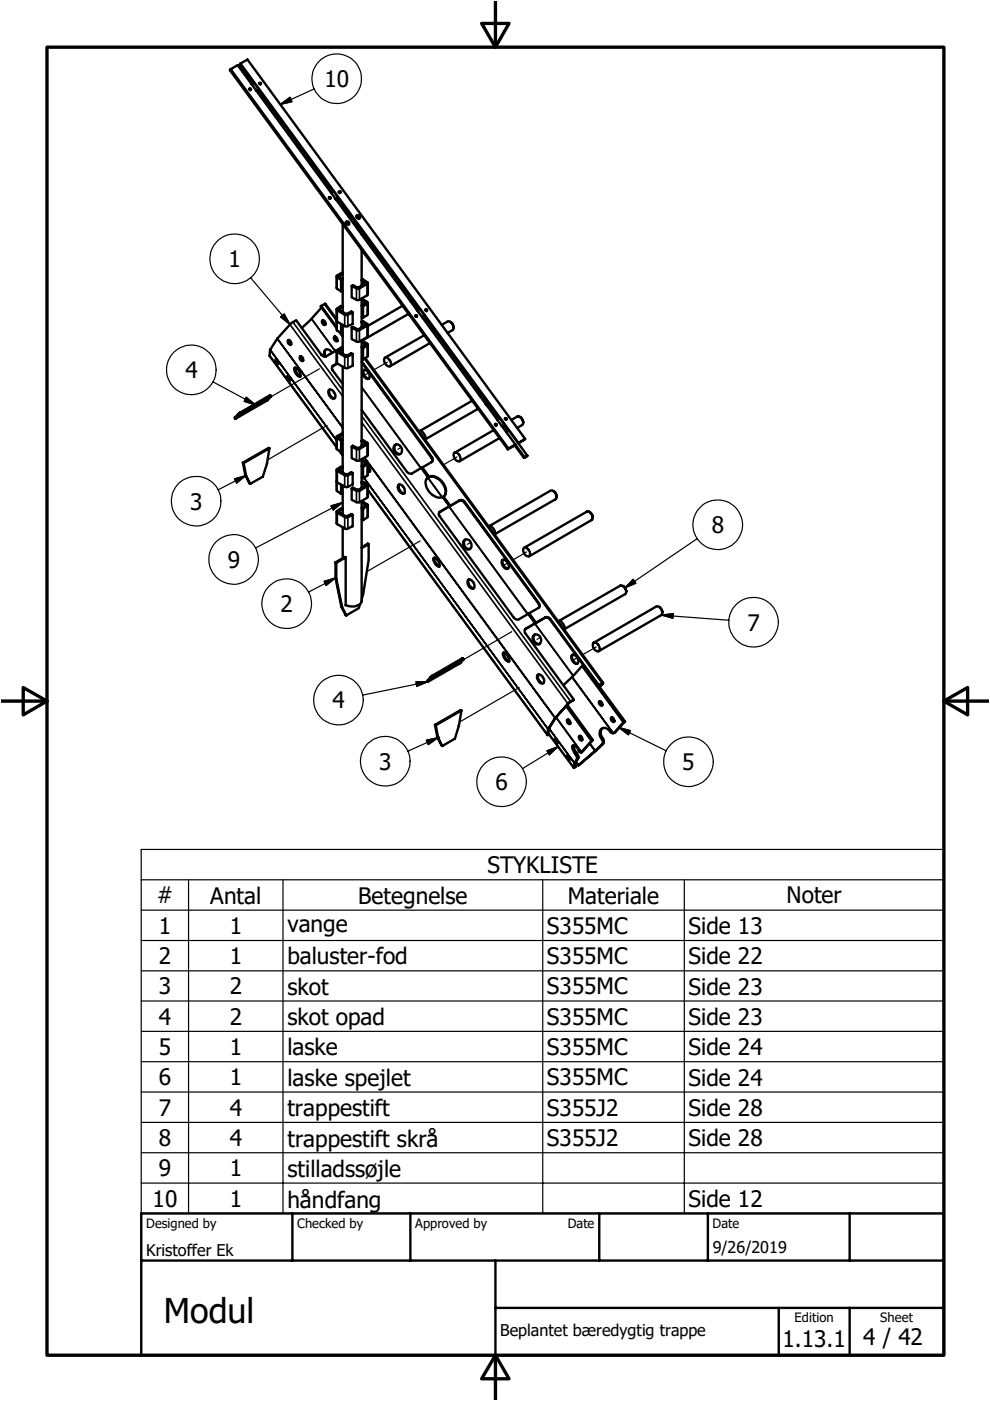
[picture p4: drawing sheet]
<svg xmlns="http://www.w3.org/2000/svg" width="210mm" height="297mm" viewBox="0 0 210 297" stroke-linecap="round" stroke-linejoin="round" font-family="sans-serif">
<g fill="none" stroke="#000" stroke-width=".25">
<path d="M66.6 18.9l-7.2 3.3M59.4 22.2l2.1-1.6 .4 1zM53.1 58.9l8.4 9.9M59.5 67.2l.8-.6 1.2 2.2zM67.7 78.2l-10.3 6M70.3 74.7l-.7 .5M78.2 79.1l-1.1 .6M82.1 76.8l-2.8 1.6M45.1 81l9.1 4.9M52.2 84.2l2 1.7-2.4-.8zM69.4 90.2l-12.7 7.3M85.1 94.8l-.8 .5"/>
<path d="M89.6 92.3h-.1M96.9 96.9l-2.9 1.7M49.7 101.5l2.5-.7-2 1.6zM52.2 100.8l-6 3.1M70.2 107.2l2.5-.7-2 1.6zM72.7 106.5l-18.5 9.7M89.1 114.7l-11.4 6.5M99.8 115l-.7 .4M104.4 112.4l-.2 .1M107.7 119.4l-1.1 .6M111.6 117l-2.8 1.7M147.8 114.2l-15.3 10.4"/>
<path d="M68.7 123.2l2.4-.7-2 1.6zM71.1 122.5l-5.7 3M108.5 133.9l-10.3 6M114.6 135.1l-.8 .5M119.1 132.5l-.2 .1M122.4 139.5l-1.1 .6M126.4 137.2l-2.9 1.6M134.3 122.8l.5 .9-2.3 .9zM140.2 130.4l2.6-.3-.1 1zM140.2 130.4l14.3 1.1M88.2 144.5h2.5l-2.3 1zM90.4 156.9l2.5-.5-2.1 1.5z"/>
<path d="M90.7 144.5l-13.8 2.9M92.9 156.4l-6.4 2.9M110.1 145.8l-12.7 7.3M116 159.2l2.3-.9-1.8 1.7zM118.3 158.3l-7.5 4.7M131.2 154.2l2.5 .7-.5 .9zM131.2 154.2l10 5M29.9 180.1h170.2v77.2h-170.2zM29.9 186.5h170.2M29.9 193h170.2M29.9 199.4h170.2M40 186.5v70.8"/>
<path d="M60 186.5v70.8M115.1 186.5v70.8M145.1 186.5v70.8M29.9 205.8h170.2M29.9 212.2h170.2M29.9 218.7h170.2M29.9 225.1h170.2M29.9 231.5h170.2M29.9 238h170.2M29.9 244.4h170.2M29.9 250.8h170.2"/>
<circle cx="71.4" cy="16.7" r="5.2"/>
<circle cx="49.8" cy="54.9" r="5.3"/>
<circle cx="40.6" cy="78.4" r="5.3"/>
<circle cx="41.6" cy="106.2" r="5.2"/>
<circle cx="49.5" cy="118.6" r="5.3"/>
<circle cx="152.2" cy="111.3" r="5.3"/>
<circle cx="60.8" cy="128" r="5.3"/>
<circle cx="159.8" cy="131.9" r="5.3"/>
<circle cx="71.8" cy="148.4" r="5.3"/>
<circle cx="81.7" cy="161.4" r="5.2"/>
<circle cx="106.3" cy="165.8" r="5.3"/>
<circle cx="146" cy="161.5" r="5.3"/>
</g>
<g fill="none" stroke="#000" stroke-width=".51">
<path d="M48.9 14.7l1.5-.9 58.9 80.4M48.9 14.7l58.9 80.4M48.9 14.7l-.2 .2 59 80.4M51 13.5l1.5-.9 58.9 80.5M51 13.5l58.9 80.4M51 13.5l-.2 .2 2.9 3.9M52.8 18.9l.3 .2M52.8 18.8h.3l.1 .2-.2 .1zM53.3 17.8l.6-.3 .9 1.4M54.7 19l15.8 21.7M54.7 19l-.4 .2M54.8 18.9l-.1 .1"/>
<path d="M54.8 18.9l-.5 .3M55 17.7l.2 .2M55 17.5l.3 .1v.3l-.3-.1zM69.7 41.9l.3 .3M69.7 41.8h.3v.3h-.3zM70.2 40.9l.6-.3 .9 1.3M71.3 58.6v2.5l1 .7 .4-.2M71.6 42.1l17.3 23.6M71.7 41.9l-.1 .2M71.7 41.9l-.5 .4 .4-.2M71.8 40.7l.3 .2M71.9 40.6l.3 .1v.2h-.3z"/>
<path d="M72.7 57.7l-1.4 .8 .1 .2 .9 .7M72.7 58.1l-.9 .5 .9 .6-.4 .2v2.4M72.7 47.5v18.6M73.3 47.1l.5 .2 .1 .3M73.3 47a.42 .42 0 0 1 .6 0 .42 .42 0 0 1 0 .6h-.4zM73.3 47.3l.2 .2M73.5 44.7l-.3 .2M73.8 45l-.4 .2M76 46.3l-.4-.5 .5 .1 .1 .4M76.1 48.2l-.3 .3M76.3 48.5l-.3 .3M76.7 49v.8"/>
<path d="M76.7 53v7.6M57.2 75.4v.1M57.2 75.5l14.1 19.3M58.4 76.3l.6 .9zM60.9 79.7l.4 .4 .3 .6zM61.1 72.2a.55 .55 0 0 1 .6 .3 .55 .55 0 0 1-.2 .6l-.4-.4zM61.2 72.1l.1 .6 .4 .3M61.3 72.1l-.1 .1M62.5 77.9a1.73 1.73 0 0 1 1.2 1.9l-.2 .1a1.78 1.78 0 0 1-1-2zM62.6 77.9a1.85 1.85 0 0 0 1.1 1.9M63.6 75.6a.6 .6 0 0 1 .6 .3 .6 .6 0 0 1-.1 .7 .69 .69 0 0 1-.5-1zM63.7 75.5a.81 .81 0 0 0 .6 1"/>
<path d="M68.1 64.9l.9-.5 2.3 3.2M68.1 64.9l-.1 .1 3.3 4.6M68.1 64.9l3.2 4.4M68.2 65.2l-2.1 2.4-2.1 2M68.3 68a.55 .55 0 0 1 .7 .2 .55 .55 0 0 1-.2 .7l-.3-.1-.2-.5zM68.5 67.9a.69 .69 0 0 0 .5 .9M69.1 74.1l-.3 .5 .3 1M70.4 74.9a.9 .9 0 0 0-1.3-.7 .9 .9 0 0 0-.3 1.4M70.8 71.4a.62 .62 0 0 1 .6 .3 .62 .62 0 0 1 0 .7 .68 .68 0 0 1-.6-1zM71 71.3a.73 .73 0 0 0 .5 1M71.3 74.6l-.1-.2-2.4 1.2-.5-.2-5.5-7.5-1 .6a21.8 21.8 0 0 0-4.5 5.6l-.1 1.3M71.3 68v1.9l1 .7 .4-.1"/>
<path d="M71.3 74.4l.1 2.6 1.9 1.1 .5-.1 1-.5v-2.4l-.3-.2-1.1 .5-1.6-.9 .9-.7-.4-.1-.9 .6v.3l1.9 1.1 1.5-.6M71.3 74.3v.3M71.3 74.3l.1 .1M71.3 65.6v2.4M71.5 77.1l-1 .6-.1 .5 2.3 3.2M71.5 77.1l-1 .6M71.8 74.1l-.5 .2M71.9 70.4l.8 .9M72.3 68.7v1.9l.4 .5M72.7 73.5l-.3 .2M72.7 68.9v6.1M72.7 77.7v22.5"/>
<path d="M74.6 60.6l.2-.1 1.2 .5 1.6-1-.9-.6 .3-.2 1 .8-2 1.2zM74.6 69.5l.2-.2 1.2 .5 1.5-.9-.8-.6 .3-.2 1 .7-2 1.3zM74.8 66.2l-1.5 .6-2-1.1 .1-.2 .9-.7 .4 .2-.9 .6 1.6 1 1.1-.5 .3 .1v2.5l-1.5 .5-2-1.2M76.7 76.6l14.9 20.4 .2 .3-.2 .6-2.1 1.2M76.7 76.8l14.8 20.3 .2 .3-.1 .5M76.7 72.5l.9 .5-.9 .6 .3 .2 1-.7-.2-.3-1.1-.6v22.4M76.7 63.6l.9 .6-.9 .6 .3 .2 1-.8-1.3-.9v6.1M77 78.5a1.15 1.15 0 0 1 1.3 1.5v.2a1.04 1.04 0 0 1-1.4-1zM77 73.8v2.4l-.3-.2M77 65v2.4l-.3-.2M77.2 78.4a1.29 1.29 0 0 0 1 1.8M77.4 75.9l50.5 68.9"/>
<path d="M78 73v2.5l-1 .7M78 60l-.1 2.6-1.9 1-1.4-.6v-2.4M78 68.8l-.1 2.6-1.9 1.1-1.4-.6v-2.4M78 64.2v2.4l-1 .8M81.6 75.8a1.17 1.17 0 0 1 1.1 .6 1.17 1.17 0 0 1-.1 1.3 1.35 1.35 0 0 1-1-1.9zM85.4 64.8l-7.4 4.3M86.6 66.6l-9.8 5.6M87.5 63.7l-.4 .2M88.1 66.9l.2 .3M88.3 65.5h.1M88.5 65.1l-.2 .4M88.5 65.9l.6-.3 1 1.3"/>
<path d="M89.9 67.1l15.9 21.6M89.9 71.1l-8.3 4.7M90.1 66.9l-.2 .2M90.1 66.9l-.6 .4 .4-.2M90.2 65.7l.2 .3M90.2 65.6h.2l.2 .3h-.3zM91.2 72.7l-8.5 5M92 69.9l-.4 .2M93.2 71.6l-.3 .2M93.7 68.9l1.2-.7a1.2 1.2 0 0 1 1 1.8l-1 .6M95.4 68.2l.6 .6 .2 .7M50.5 87.8l.1 .2"/>
<path d="M50.5 87.8l-.7 .8 .1 .2M50.6 88l-.7 .8M50.9 87.5l.1 .2-.4 .3M50.9 87.5l-.4 .3M51.5 98.1a7.9 7.9 0 0 0 1.6 4.5M51.5 98.1l.2 .1M51.7 98.2l.5 2.7 .9 1.7M57.1 95.1l-.1-.1-5.5 3.1M57.1 95.1l-5.4 3.1M57.1 95.1l-.5 3.2-.9 2.8-2.6 1.5M57.2 83.8l.3 .2M57.2 83.8l.2 .2"/>
<path d="M57.2 83.8l-6.3 3.7M57.4 84h.1M57.4 84l-6.4 3.7M57.5 84l-.8 .9-6.8 3.9M69.7 82.7a1.05 1.05 0 0 1 1.3 .9l.1 .4a.58 .58 0 0 1-.5 .6 .58 .58 0 0 1-.6-.5l-.4-.9zM69.9 82.6a1.31 1.31 0 0 0 1.1 1.8M71.3 92.7v2.4l1 .8 .4-.2M71.3 99.7v2.4M71.8 99.6l.9-.6-.4-.1-.8 .6-.2 .2 2 1.2 .5-.1 1-.5M71.8 99.7l1.6 .9 1.1-.5 .3 .2v2.4l-1.3 .6-2.2-1.2M71.8 99.6v.1M71.9 95.5l.8 1.1"/>
<path d="M72.7 91.8l-1.4 .8 .2 .3 .8 .5M72.7 93.3l-.4 .1v2.5M72.7 92.1l-.9 .5 .9 .6M74.6 94.7l.2-.2 1.2 .5 1.5-.9-.8-.6 .3-.2 1 .7-1.9 1.3-.5-.1zM76.7 86.9l9.6 13.1 .5 .4h.5l2-1.2 1.4 1.9M76.7 97.7l.9 .5-.9 .6 .3 .2 1-.7-.2-.3-1.1-.6v6M77 99v2.4l-.3-.1M78 98.6a1.68 1.68 0 0 1 .4 1.4l-.4-.1M78 99.6l.5 .3M78 94.1v2.4l-1.9 1.2-.5-.1-1-.5v-2.4M78 98.2v2.4l-1 .8M83.7 94.4a1.12 1.12 0 0 1 1.3 .3 1.12 1.12 0 0 1 .1 1.3 1.03 1.03 0 0 1-1.2 .1 1.03 1.03 0 0 1-.5-1.1z"/>
<path d="M83.9 94.2a1.2 1.2 0 0 0-.2 1.4 1.2 1.2 0 0 0 1.2 .6M89 91.7v-.3a.94 .94 0 0 1 1.1 .9l.1 .4v.4h-.1M89.5 99.1l-.1 .1 1.5 1.9M89.5 99.1l1.4 2M96.3 96a1.2 1.2 0 0 1 1.2 1.8 1.23 1.23 0 0 1-1.2-1.8zM100.1 85l-11.1 6.4M101.4 86.7l-11.2 6.4M102.2 83.8l-.4 .2M103 85.7h.1M103.3 85.3l-.3 .4M104.7 91.2l-8.3 4.8M105 90l.2 .2"/>
<path d="M105 89.8l.3 .1v.3l-.3-.1zM105.4 89l.6-.4 .9 1.4M105.9 92.9l-8.5 4.9M106.8 90.1l1 1.3M106.8 90.1l-.4 .2M106.9 90l-.1 .1M106.9 90l-.5 .3M107 88.7l.3 .3M107.1 88.7h.3v.2l-.2 .1zM107.4 91.6l.5-.3 3.9 5.3M108.4 89l1.3-.7a1.21 1.21 0 0 1 1 1.8l-1 .6M109.1 94.5l2 2.6"/>
<path d="M109.3 94.2l-.2 .3-1.4 .8M109.3 94.2l-1.6 1.1M109.3 94.3l1.9 2.7M109.8 94l1.6-.9-1.5 .9M110.2 88.4l.6 .5 .1 .8M111.2 97l-.1 .1M111.8 96.6l-.7 .5M111.8 96.6l-.6 .4M71.1 119.2l.2 .1M71.1 119.2v3.4l1.3 6 1 1.9M71.3 119.3v3.4l1.2 6 .9 1.8M71.3 102.1l.1 2 .9 .6 .4-.2"/>
<path d="M71.3 108.5v2.5l2 1.2 1.5-.6v-2.5l-.3-.1-1.1 .5-1.6-.9 .9-.7-.4-.1-1 .7 .2 .2 1.8 1 1.5-.6M72.3 102.8v1.9M72.7 102.9v6.1M72.7 111.8v6.5M73.3 118.2v10.1M73.3 118.2l-.2-.1-2 1.1M73.3 118.2l-2 1.1M74.6 103.6l.2-.2 1.1 .5 1.6-.9-.8-.7 .3-.1 1 .7-.2 .2-1.7 1h-.5zM76.7 106.6l.9 .5-.9 .6 .3 .2 1-.8-1.3-.9v21.2a1.94 1.94 0 0 1-2.6 1.1l-.8-.3M76.7 116l1.3-.8 .2 .2v3.4l-1.2 7.3-.3 1M76.7 102.1l.1 .1M77 107.9v2.4l-.3-.2"/>
<path d="M78 107.1v2.4l-1 .8M78 102.9v2.5l-1.9 1.1h-.5l-1-.5v-2.4M78 103.9l38.1 51.9M78.2 115.4l-1.5 .8M84.5 102.8a1.15 1.15 0 0 1 1.2 .4 1.15 1.15 0 0 1 .1 1.3l-.1 .1a1.27 1.27 0 0 1-1.2-1.8zM84.7 102.7a1.33 1.33 0 0 0 1 1.9M90.7 101.1a2.2 2.2 0 0 0 .2 3 2.7 2.7 0 0 0 3 1.3l1.4 1.9M90.7 101.1l-.2 .3M90.9 101.1a3.1 3.1 0 0 1 3.4 3.9l-.1 .2M90.9 101.1a3 3 0 0 1 3.6 2.6v.9l-.5 .7M90.9 101.1h.1M92 118.3a1.73 1.73 0 0 1 1.1 1.9 1.76 1.76 0 0 1-1.1-1.9z"/>
<path d="M92.1 118.3v.6l.4 .6 .7 .5M94 105.3l1.5 1.9M94 105.3v.1l1.4 1.9M95.3 107.3l-2.2 1.3-.1 .3 .1 .4 15.8 21.7 .5 .3 .5 .1 2.1-1.3 1.5 2M95.3 107.3l-2.2 1.3M95.4 107.3l1.9-1.1 .6-.1 .5 .4 15.8 21.5 .2 .5-.2 .3M95.5 107.2l1.9-1.1a.81 .81 0 0 1 1.1 .3l15.8 21.5 .1 .4-.1 .5-2.1 1.2M95.5 107.2l-.1 .1M98.3 114.7a.96 .96 0 0 1 1.1-.2 .96 .96 0 0 1 .6 1 .81 .81 0 0 1-.8 1 1.27 1.27 0 0 1-.9-1.8zM98.7 114.4a1.18 1.18 0 0 0-.2 1.3 1.18 1.18 0 0 0 1.2 .6M103.7 111.8v-.2a1.17 1.17 0 0 1 1.2 1l.1 .5-.2 .2M103.8 111.5l12.9-7.5a1.2 1.2 0 0 1 1.1 1.8l-12.9 7.5"/>
<path d="M106.5 118.8a1.24 1.24 0 0 1 1.3 1.7 .89 .89 0 0 1-1.3-.8l-.1-.4zM106.7 118.7a1.34 1.34 0 0 0 1.1 1.8M111.1 116.1a1.19 1.19 0 0 1 1.1 1.8 1.19 1.19 0 0 1-1.1-1.8zM111.1 116.1l13.3-7.6a1.23 1.23 0 0 1 1.3 1.3l-.3 .5-13.2 7.7M117.3 104.1l.3 .2a1.08 1.08 0 0 1 .4 1M124.9 108.5l.6 .5 .2 .8M76.3 128.1l-.2 .8-2.7 1.6M98.1 139.5l.2 .3M98.1 139.5l.1 .3M98.1 139.5l-6.4 3.7M98.2 139.8h.1M98.2 139.8l-6.4 3.6"/>
<path d="M98.3 139.8l-.7 .8-6.9 3.9M99.2 123a1.09 1.09 0 0 1 1.4 1.1v.4a.61 .61 0 0 1-.6 .3 .61 .61 0 0 1-.5-.4l-.4-.9zM99.4 122.9a1.37 1.37 0 0 0 1.1 1.8M106.7 138.4l.4 .1 .4 .5 .4 .6 .1 .5-.1 .2a1.86 1.86 0 0 1-1.2-1.9zM106.8 138.4a1.89 1.89 0 0 0 1.2 1.8M112.2 130l-.1 .1 1.5 2M112.2 130l1.4 2.1M113.2 134.7a1.09 1.09 0 0 1 1.4 .5 1.09 1.09 0 0 1-.5 1.4 1.24 1.24 0 0 1-.9-1.9zM113.4 134.5a1.17 1.17 0 0 0-.1 1.4 1.17 1.17 0 0 0 1.1 .6M113.5 132.1l-2 1.2-.2 .2v.6l10.4 14.3h-.1M113.5 132.1l-2.2 1.3M113.6 132.1l1.9-1.1a.88 .88 0 0 1 1.1 .3l10.3 14.1"/>
<path d="M113.6 132.1l2.2-1.3 .8 .3 10.4 14.2M113.6 132.1h.1M118.5 132v-.4a1.85 1.85 0 0 1 1.2 1.7l-.2 .1M118.5 131.6l13-7.4a1.19 1.19 0 0 1 1.1 1.8l-13 7.4M121.3 138.9a1.23 1.23 0 0 1 1.4 1.3 .58 .58 0 0 1-.6 .6 .58 .58 0 0 1-.6-.5l-.3-.6zM121.4 138.8a1.36 1.36 0 0 0 1.1 1.8M125.9 136.3l13.3-7.7a1.21 1.21 0 0 1 1 1.8l-13.3 7.7M125.9 136.3a1.19 1.19 0 0 1 1.1 1.8 1.22 1.22 0 0 1-1.1-1.8zM132 124.2l.6 .6 .2 .7M139.7 128.6l.6 .6 .1 .7M91.3 143.5l.2 .2M91.3 143.5l-.7 .8 .1 .2"/>
<path d="M91.5 143.7l-.8 .8M91.7 143.2l.1 .2-.3 .3M91.7 143.2l-.4 .3M92.2 153.7a7.4 7.4 0 0 0 1.6 4.5M92.2 153.7l.2 .1M92.4 153.8l.5 2.6M92.9 156.4h.1M92.9 156.4l.9 1.8M97.8 150.6h-.1l-5.5 3.1M97.8 150.6l-5.4 3.2M97.8 150.6l-.5 3.3-.9 2.7-2.6 1.6M114 143.1a1.13 1.13 0 0 1 1.4 1.1l-.2 .7a1.27 1.27 0 0 1-1.2-1.8z"/>
<path d="M114.2 143a1.3 1.3 0 0 0 1 1.8M116.3 155.5l5.4 7.3M116.4 154.4l-.1 1.3 .1-.1M116.4 154.4h.1M116.4 155.7l-.3 .1M117.6 156.7l.7 .9zM120 149.7l5.4 7.4M120.2 152.6a.56 .56 0 0 1 .6 .3 .56 .56 0 0 1 0 .6l-.5-.2zM120.3 149.5l5.4 7.4-2.4 2.5M120.5 152.6l.1 .4 .3 .3M121 148.7l-.5 .4a23.4 23.4 0 0 0-4.3 5.5l-.1 1.2M121.6 158a4.1 4.1 0 0 0 1 2.2l.1 .4-.6 1"/>
<path d="M121.7 148.4l-1.1 .6a22.2 22.2 0 0 0-4.2 5.4M122.7 158.9v.3a.47 .47 0 0 0 .4 .4 .47 .47 0 0 0 .5-.4M122.8 156a.6 .6 0 0 1 .6 .3 .6 .6 0 0 1-.1 .7 .65 .65 0 0 1-.5-1zM122.9 159.1l.5 .4M123 156v.4l.5 .4M123.4 141.2l-2.1 2.3-1.9 1.8M123.4 141.2l8.8 11.9M123.7 141l-.3 .2M125.4 157.1l-2 2.2-.2 .1-.2-.2a2.14 2.14 0 0 0-1.6-1.2 1.87 1.87 0 0 0 .6 1.9l.4 .9a2.47 2.47 0 0 0-.7 2l.3-.2 .1-1M125.7 156.9l-.3 .2M126.9 145.4l.8-.4-.6 .6M126.9 145.4l5.6 7.6"/>
<path d="M127 145.3l.9-.5-.8 .9M127 145.3l-.1 .1M127 148.7l.1-.1a.62 .62 0 0 1 .5 1l-.5-.3zM127.3 148.6a.75 .75 0 0 0 .4 .9M127.8 154.4a1.65 1.65 0 0 0 .1 2.4l.1 .6-.1 .3-5.3 4.6M129.6 152.1a.62 .62 0 0 1 .5 1l-.5-.3zM129.8 152.1a.67 .67 0 0 0 .5 .8M132.2 153.1l-2 2.2a.62 .62 0 0 1-.9-.3 1.19 1.19 0 0 0-1.8-.5 1.19 1.19 0 0 0-.1 1.9 1.01 1.01 0 0 1 .2 1.4l-5 4.5M132.5 153l-2.4 2.4M132.5 153l-.3 .1M120.2 160.2l.6 .9zM122.1 161.6l.5 .7"/>
<path d="M122.1 161.6h.1M29.9 257.3h170.2v30h-170.2zM62 257.3v10M87 257.3v10M127.1 257.3v10M150.1 257.3v10M180.1 257.3v10M29.9 267.3h170.2M105 277.3h95.1M105 267.3v20M165.1 277.3v10M180.1 277.3v10"/>
<circle cx="76" cy="45.9" r=".37"/>
<circle cx="88.2" cy="67" r=".19"/>
</g>
<g fill="none" stroke="#000" stroke-width=".35">
<path d="M71.5 58.4l.3 .2-.3 .2v2.4M77.9 59.8l-.4 .2 .3 .2v2.4M57.2 75.4l14.1 19.4M57.2 74.2l14.1 19.2M57.3 74.1l14 19.2M58.8 71.8l13.9 18.9M58.8 71.8l13.9 18.8M61.5 68.8l11.2 15.2M62.1 68.3l10.6 14.4M66.1 67.6l4.9 6.9M66.1 67.6l5 6.8M68.8 64.5l2.5 3.5"/>
<path d="M70.7 77.5l-.2 .2M71.5 65.4l.3 .1-.3 .3v2.4M71.5 74.3l.3 .1-.3 .2v2.5M71.5 68.2v1.9M73.4 66.6l-.3 .1v2.4M73.4 75.4l-.3 .2v2.4M73.5 66.6l.3 .1v2.4M73.5 75.4l.3 .2v2.4M75.8 61l-.2 .1v2.5M75.8 69.8l-.2 .2v2.4M76 61l.2 .1v2.5M76 69.8l.2 .2v2.4"/>
<path d="M77.2 76l50.4 68.9M77.5 73l.4 .3v2.4M77.8 64l-.3 .2 .4 .2v2.4M77.8 72.8l-.3 .3M77.9 68.7l-.4 .1 .3 .3v2.4M70.4 82.7l.6 .9M70.6 82.9l.3 .4M71.5 99.5l.3 .1-.3 .3v2.4M71.5 92.5l.3 .2-.3 .2v2.4M71.9 95.5l.8 1M75.8 95l-.2 .2v2.4M76 95l.2 .2v2.4"/>
<path d="M76.7 88.2l44.3 60.5M76.7 89.5l43.7 59.7M76.7 82.1l12.5 17.2M76.7 82.1l12.6 17.1M77.2 97l40.5 55.2M77.3 97l40.4 55.2M77.8 98l-.3 .3 .4 .1v2.5M77.9 93.9l-.4 .1 .3 .2v2.5M91.6 97l-.1 .1M52 100.7l.2 .1M52 100.8l.2 .1M71.5 108.3l.3 .2-.3 .2v2.4"/>
<path d="M71.5 102.3v1.8M73.4 100.6l-.3 .2v2.4M73.4 109.5l-.3 .1v2.4M73.5 100.6l.3 .2v2.4M73.5 109.5l.3 .2v2.4M75.8 103.9l-.2 .2v2.4M76 103.9l.2 .2v2.4M76.7 102.1l.1 .1M77.1 101.3l39.1 53.3M77.2 101.3l39 53.3M77.8 106.9l-.3 .2 .4 .2v2.4M77.9 102.7l-.4 .2 .3 .2v2.5"/>
<path d="M78 103.9l38.1 51.9M85.1 102.8l.7 .9M85.4 103l.3 .4M90.7 101.3l3 4.2M90.7 101.2l3.1 4.2M93.3 108.5l-.1 .1M97.4 106.1l-.1 .1M98.5 106.4l-.1 .1M71.1 122.5l.2 .2M72.4 128.6l.1 .1M99.9 123l.7 .9M100.1 123.2l.3 .4"/>
<path d="M111.5 133.3l-.1 .1M111.9 130.2l-16.7-22.8 16.7 22.8M113.4 132.2l8.1 11.1M113.4 132.2l8.2 11.1M114.3 127.9l-.1 .1M115.6 130.9l-.1 .1M116.7 131.2l-.1 .1M92.7 156.3l.2 .1-.2-.1M114.7 143.1l.6 .9M114.9 143.3l.3 .4M116.4 154.4l5.4 7.3 .3-.1-.3 .2-5.4-7.4M117.9 152.1l5.3 7.3"/>
<path d="M117.9 152l5.4 7.4M121.3 143.6l8.7 11.9M121.3 143.5l8.8 12M122.3 159.7l-.4 .1M122.4 159.8l-.4 .1M123.8 159.1l-.4 .2M125 157.7l1.1 1.5h.2M125.1 157.6l1.2 1.5h.2M127.6 145h.1M127.8 156.5l-.3 .1M127.9 157.7l-.3 .1M127.9 156.6l-.3 .1"/>
<path d="M130.5 155.2l-.3 .1M122.7 160.7l-.4 .2"/>
</g>
<path d="M10 10h190.1v277.3h-190.1zM102.1 5h5.8l-2.9 5zM105 .3v9.7M.3 148.6h9.7M4.9 145.8l5.1 2.8-5.1 3zM200.1 148.6l5.1-2.8v5.8zM200.1 148.6h9.5M105 287.3l2.9 5h-5.8zM105 287.3v9.4" fill="none" stroke="#000" stroke-width=".71"/>
<path d="M59.4 22.2l2.1-1.6 .4 1zM59.5 67.2l.8-.6 1.2 2.2zM52.2 84.2l2 1.7-2.4-.8zM49.7 101.5l2.5-.7-2 1.6zM70.2 107.2l2.5-.7-2 1.6zM68.7 123.2l2.4-.7-2 1.6zM134.3 122.8l.5 .9-2.3 .9zM140.2 130.4l2.6-.3-.1 1zM88.2 144.5h2.5l-2.3 1zM90.4 156.9l2.5-.5-2.1 1.5zM131.2 154.2l2.5 .7-.5 .9zM116 159.2l2.3-.9-1.8 1.7z" fill="#000" stroke="#000" stroke-width=".25"/>
<text font-size="7.2" x="34.8" y="280.4">Modul</text>
<g font-size="4.8">
<text x="68.8" y="18.5">10</text>
<text x="48.4" y="56.7">1</text>
<text x="39.3" y="80.2">4</text>
<text x="40.3" y="108">3</text>
<text x="150.9" y="113.1">8</text>
<text x="48.3" y="120.4">9</text>
<text x="59.5" y="129.8">2</text>
<text x="158.5" y="133.7">7</text>
<text x="70.5" y="150.2">4</text>
<text x="80.4" y="163.2">3</text>
<text x="105" y="167.5">6</text>
<text x="144.7" y="163.3">5</text>
<text x="103.3" y="185.1">STYKLISTE</text>
<text x="33.2" y="191.5">#</text>
<text x="44.6" y="191.6">Antal</text>
<text x="76" y="191.6">Betegnelse</text>
<text x="120.4" y="191.6">Materiale</text>
<text x="166.8" y="191.5">Noter</text>
<text x="33.7" y="198">1</text>
<text x="48.7" y="198">1</text>
<text x="60.9" y="197.5">vange</text>
<text x="116" y="198">S355MC</text>
<text x="146" y="198">Side 13</text>
<text x="33.7" y="204.4">2</text>
<text x="48.7" y="204.4">1</text>
<text x="60.9" y="204.4">baluster-fod</text>
<text x="116" y="204.4">S355MC</text>
<text x="146" y="204.4">Side 22</text>
<text x="33.7" y="210.8">3</text>
<text x="48.7" y="210.8">2</text>
<text x="60.9" y="210.9">skot</text>
<text x="116" y="210.8">S355MC</text>
<text x="146" y="210.9">Side 23</text>
<text x="33.7" y="217.2">4</text>
<text x="48.7" y="217.3">2</text>
<text x="60.9" y="217.3">skot opad</text>
<text x="116" y="217.3">S355MC</text>
<text x="146" y="217.3">Side 23</text>
<text x="33.7" y="223.7">5</text>
<text x="48.7" y="223.7">1</text>
<text x="60.9" y="223.7">laske</text>
<text x="116" y="223.7">S355MC</text>
<text x="146" y="223.7">Side 24</text>
<text x="33.7" y="230.1">6</text>
<text x="48.7" y="230.1">1</text>
<text x="60.9" y="230.2">laske spejlet</text>
<text x="116" y="230.1">S355MC</text>
<text x="146" y="230.2">Side 24</text>
<text x="33.7" y="236.5">7</text>
<text x="48.7" y="236.5">4</text>
<text x="60.9" y="236.6">trappestift</text>
<text x="116" y="236.6">S355J2</text>
<text x="146" y="236.6">Side 28</text>
<text x="33.7" y="243">8</text>
<text x="48.7" y="243">4</text>
<text x="60.9" y="243.2">trappestift skrå</text>
<text x="116" y="243">S355J2</text>
<text x="146" y="243">Side 28</text>
<text x="33.7" y="249.4">9</text>
<text x="48.7" y="249.4">1</text>
<text x="60.9" y="249.5">stilladssøjle</text>
<text x="32.4" y="255.8">10</text>
<text x="48.7" y="255.8">1</text>
<text x="60.9" y="256.1">håndfang</text>
<text x="146" y="255.9">Side 12</text>
<text x="165.9" y="285.6">1.13.1</text>
<text x="183" y="285.3">4 / 42</text>
</g>
<g font-size="3.4">
<text x="31" y="266.2">Kristoffer Ek</text>
<text x="151.1" y="265.7">9/26/2019</text>
<text x="106.1" y="283.3">Beplantet bæredygtig trappe</text>
</g>
<g font-size="2.7">
<text x="31" y="260.4">Designed by</text>
<text x="63" y="260.4">Checked by</text>
<text x="88.1" y="260.4">Approved by</text>
<text x="120.4" y="260.3">Date</text>
<text x="151.1" y="260.3">Date</text>
<text x="168.5" y="280.4">Edition</text>
<text x="186.6" y="280.4">Sheet</text>
</g>
</svg>
